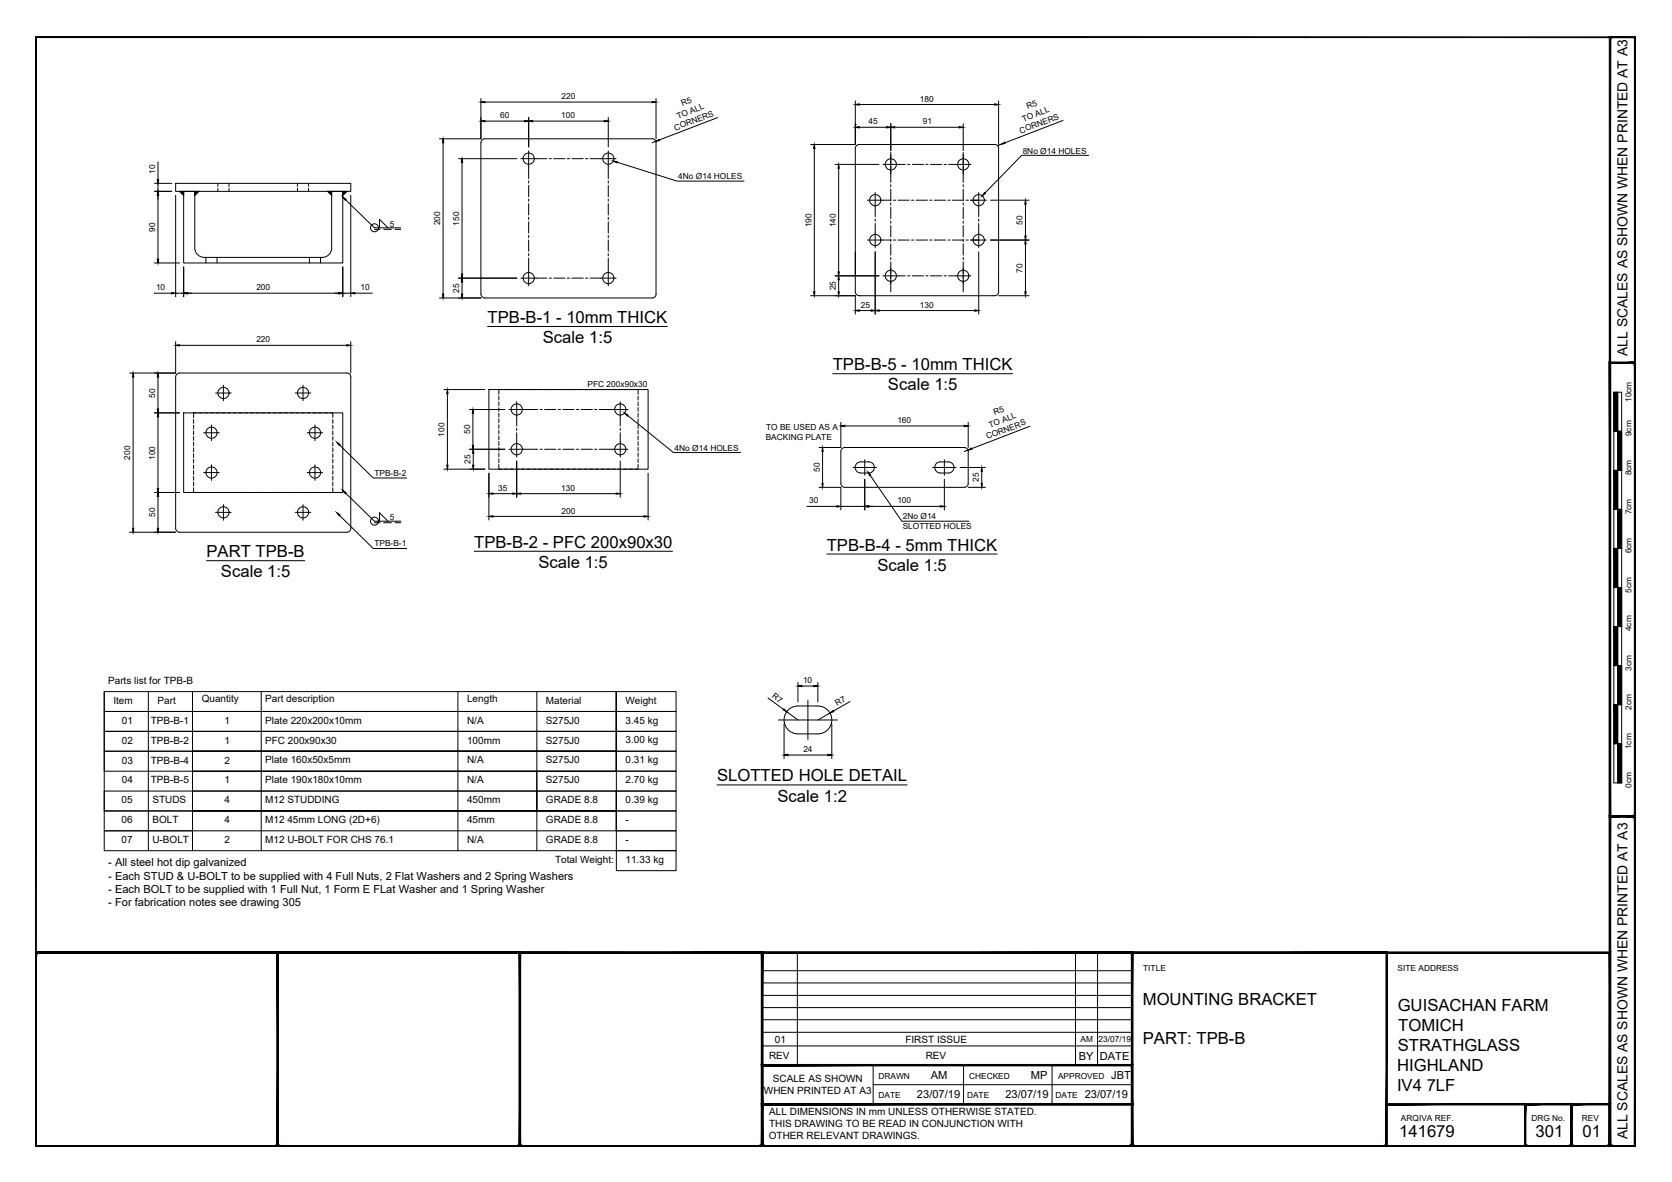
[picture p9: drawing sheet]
<svg xmlns="http://www.w3.org/2000/svg" width="420mm" height="297mm" viewBox="0 0 420 297" stroke-linecap="round" stroke-linejoin="round" font-family="sans-serif">
<!-- layer: PROPOSED OTHER USER 1 -->
<g fill="none" stroke="#000" stroke-width=".25">
<path d="M121.8 34.9h42.1a.97 .97 0 0 1 1 1v38a1.01 1.01 0 0 1-1 1h-42.1M121.9 34.9a1.01 1.01 0 0 0-1.1 1v38a1.01 1.01 0 0 0 1.1 1M214.9 31.3h.1M250.9 37.3v36M251 37.3a.97 .97 0 0 0-1.1-1h-34a1.01 1.01 0 0 0-1 1v36a1.01 1.01 0 0 0 1 1h34a1.01 1.01 0 0 0 1.1-1M44.1 46.1h44v2h-44zM45.1 48.1l1.1 1M49.9 48.1l-1 1M82.3 48.1l1 1M87.2 48.1l-1.1 1M48.9 62.3v-14.2h-2.7v18h39.9v-18h-2.8v14.2M48.9 62.3a2.4 2.4 0 0 0 2.4 2.4h29.7a2.4 2.4 0 0 0 2.4-2.4"/>
<path d="M45.1 93.7h42.1a.97 .97 0 0 1 .9 1.1l.1 37.9a1.01 1.01 0 0 1-1 1.1h-42.1M45.1 93.7a1.01 1.01 0 0 0-1 1.1v37.9a1.01 1.01 0 0 0 1 1.1M122.9 97.9h40v20h-40zM46.2 103.8h39.9v20h-39.9zM216.3 116.1h2M216.3 116.1a1.41 1.41 0 0 0-1.4 1.4 1.41 1.41 0 0 0 1.4 1.4h2a1.41 1.41 0 0 0 1.4-1.4 1.41 1.41 0 0 0-1.4-1.4M236.3 116.1h2M236.3 116.1a1.41 1.41 0 0 0-1.4 1.4 1.41 1.41 0 0 0 1.4 1.4h2a1.41 1.41 0 0 0 1.4-1.4 1.41 1.41 0 0 0-1.4-1.4M211.3 121.5v-8a1.01 1.01 0 0 1 1-1h30a1.01 1.01 0 0 1 1 1v8M211.3 121.5a1.01 1.01 0 0 0 1 1h30a1.01 1.01 0 0 0 1-1M205.5 177.4h-5a3.5 3.5 0 0 0-3.5 3.5 3.5 3.5 0 0 0 3.5 3.5h5M205.5 177.4a3.5 3.5 0 0 1 3.5 3.5 3.5 3.5 0 0 1-3.5 3.5"/>
<circle cx="132.9" cy="39.9" r="1.41"/>
<circle cx="152.9" cy="39.9" r="1.41"/>
<circle cx="219.9" cy="50.3" r="1.41"/>
<circle cx="223.9" cy="41.3" r="1.41"/>
<circle cx="242.1" cy="41.3" r="1.41"/>
<circle cx="246" cy="50.3" r="1.41"/>
<circle cx="132.9" cy="69.9" r="1.41"/>
<circle cx="152.9" cy="69.9" r="1.41"/>
<circle cx="219.9" cy="60.3" r="1.41"/>
<circle cx="223.9" cy="69.3" r="1.41"/>
<circle cx="242.1" cy="69.3" r="1.41"/>
<circle cx="246" cy="60.3" r="1.41"/>
<circle cx="56.2" cy="98.8" r="1.41"/>
<circle cx="76.2" cy="98.8" r="1.41"/>
<circle cx="53.1" cy="108.7" r="1.41"/>
<circle cx="53.1" cy="118.8" r="1.41"/>
<circle cx="79.2" cy="108.7" r="1.41"/>
<circle cx="79.2" cy="118.8" r="1.41"/>
<circle cx="129.9" cy="102.9" r="1.41"/>
<circle cx="129.9" cy="112.9" r="1.41"/>
<circle cx="155.9" cy="112.9" r="1.41"/>
<circle cx="155.9" cy="102.9" r="1.41"/>
<circle cx="56.2" cy="128.7" r="1.41"/>
<circle cx="76.2" cy="128.7" r="1.41"/>
</g>
<!-- layer: PROPOSED OTHER USER 1 - HIDDEN -->
<g fill="none" stroke="#000" stroke-width=".25">
<path d="M134.8 39.9h2.6M138 39.9h.6M139.1 39.9h2.9M142.6 39.9h.5M143.7 39.9h2.9M147.1 39.9h.6M148.3 39.9h2.6M223.8 38.3v3M242 38.3v3M54.7 46.1v.7M54.7 47.3v.8M57.5 46.1v.7"/>
<path d="M57.5 47.3v.8M74.7 46.1v.7M74.7 47.3v.8M77.5 46.1v.7M77.5 47.3v.8M132.8 41.8v3.1M132.8 45.4v.6M132.8 46.6v2.8M132.8 50v.6M132.8 51.2v2.8M132.8 54.6v.6M132.8 55.7v2.9"/>
<path d="M132.8 59.2v.5M152.9 41.8v3.1M152.9 45.4v.6M152.9 46.6v2.8M152.9 50v.6M152.9 51.2v2.8M152.9 54.6v.6M152.9 55.7v2.9M152.9 59.2v.5M219.9 52.3v2.2M219.9 55v.6M219.9 56.2v2.2"/>
<path d="M221.9 50.3h2M223.8 41.8v.6M223.8 43v2.8M223.8 46.4v.6M223.8 47.5v2.9M223.8 51v.5M223.8 52.1v2.9M223.8 55.5v.6M223.8 56.7v2.8M224.5 50.3h.6M225.6 50.3h2.9M225.8 41.3h1.7"/>
<path d="M228.1 41.3h.5M229.1 50.3h.5M229.2 41.3h2.9M230.2 50.3h2.9M232.6 41.3h.6M233.6 50.3h.6M233.8 41.3h2.9M234.8 50.3h2.8M237.2 41.3h.6M238.2 50.3h.6M238.4 41.3h1.7M239.3 50.3h2.9"/>
<path d="M242 41.8v.6M242 43v2.8M242 46.4v.6M242 47.5v2.9M242 51v.5M242 52.1v2.9M242 55.5v.6M242 56.7v2.8M242.8 50.3h.5M243.9 50.3h2M245.9 52.3v2.2M245.9 55v.6"/>
<path d="M245.9 56.2v2.2M51.7 64.7v1.4M54.5 64.7v1.4M77.8 64.7v1.4M80.5 64.7v1.4M132.8 60.3v2.9M132.8 63.7v.6M132.8 64.9v3M134.8 69.9h2.6M138 69.9h.6M139.1 69.9h2.9M142.6 69.9h.5"/>
<path d="M143.7 69.9h2.9M147.1 69.9h.6M148.3 69.9h2.6M152.9 60.3v2.9M152.9 63.7v.6M152.9 64.9v3M221.9 60.3h2M223.8 60.1v.6M223.8 61.3v2.8M223.8 64.7v.6M223.8 65.8v2.9M223.8 69.3v.5"/>
<path d="M223.8 70.4v3M224.5 60.3h.6M225.6 60.3h2.9M225.8 69.3h1.7M228.1 69.3h.5M229.1 60.3h.5M229.2 69.3h2.9M230.2 60.3h2.9M232.6 69.3h.6M233.6 60.3h.6M233.8 69.3h2.9M234.8 60.3h2.8"/>
<path d="M237.2 69.3h.6M238.2 60.3h.6M238.4 69.3h1.7M239.3 60.3h2.9M242 60.1v.6M242 61.3v2.8M242 64.7v.6M242 65.8v2.9M242 69.3v.5M242 70.4v3M242.8 60.3h.5M243.9 60.3h2"/>
<path d="M125.4 99.6v.9M126.2 97.9h-.8v1.2M126.6 97.9h1M128.1 97.9h.9M129.5 97.9h1M130.9 97.9h1M132.4 97.9h.9M133.8 97.9h1M135.2 97.9h1M136.7 97.9h.9M138.1 97.9h1M139.5 97.9h1"/>
<path d="M141 97.9h.9M142.4 97.9h.9M143.8 97.9h1M145.2 97.9h1M146.7 97.9h.9M148.1 97.9h.9M149.5 97.9h1M150.9 97.9h1M152.4 97.9h.9M153.8 97.9h1M155.2 97.9h1M156.7 97.9h.9"/>
<path d="M158.1 97.9h1M159.5 97.9h.8v1.2M160.3 99.6v.9M48.6 105.4v1M48.6 106.8v1M48.6 108.3v.9M48.6 109.7v1M48.6 111.1v1M48.6 112.6v.9M48.6 114v1M48.6 115.4v1M48.6 116.9v.9"/>
<path d="M48.6 118.3v.9M48.6 119.7v1M49.5 103.8h-.9v1.1M49.9 103.8h1M51.4 103.8h.9M52.8 103.8h.9M54.2 103.8h1M55.7 103.8h.9M57.1 103.8h.9M58.5 103.8h1M60 103.8h.9M61.4 103.8h.9"/>
<path d="M62.8 103.8h1M64.2 103.8h1M65.7 103.8h.9M67.1 103.8h1M68.5 103.8h1M70 103.8h.9M71.4 103.8h.9M72.8 103.8h1M74.2 103.8h1M75.7 103.8h.9M77.1 103.8h.9M78.5 103.8h1"/>
<path d="M80 103.8h.9M81.4 103.8h.9M82.8 103.8h.8v1.1M83.6 105.4v1M83.6 106.8v1M83.6 108.3v.9M83.6 109.7v1M83.6 111.1v1M83.6 112.6v.9M83.6 114v1M83.6 115.4v1M83.6 116.9v.9"/>
<path d="M83.6 118.3v.9M83.6 119.7v1M125.4 116.7v1.2h.8M125.4 101v1M125.4 102.4v1M125.4 103.9v.9M125.4 105.3v.9M125.4 106.7v1M125.4 108.1v1M125.4 109.6v.9M125.4 111v1M125.4 112.4v1"/>
<path d="M125.4 113.9v.9M125.4 115.3v.9M126.6 117.9h1M128.1 117.9h.9M129.5 117.9h1M129.8 104.9v2.1M129.8 107.6v.6M129.8 108.8v2.2M130.9 117.9h1M131.8 102.9h3.3M131.8 112.9h3.3M132.4 117.9h.9"/>
<path d="M133.8 117.9h1M135.2 117.9h1M135.7 102.9h.6M135.7 112.9h.6M136.7 117.9h.9M136.8 102.9h2.9M136.8 112.9h2.9M138.1 117.9h1M139.5 117.9h1M140.3 102.9h.6M140.3 112.9h.6M141 117.9h.9"/>
<path d="M141.4 102.9h2.9M141.4 112.9h2.9M142.4 117.9h.9M143.8 117.9h1M144.9 102.9h.5M144.9 112.9h.5M145.2 117.9h1M146 102.9h2.9M146 112.9h2.9M146.7 117.9h.9M148.1 117.9h.9M149.4 102.9h.6"/>
<path d="M149.4 112.9h.6M149.5 117.9h1M150.6 102.9h3.3M150.6 112.9h3.3M150.9 117.9h1M152.4 117.9h.9M153.8 117.9h1M155.2 117.9h1M155.9 104.9v2.1M155.9 107.6v.6M155.9 108.8v2.2M156.7 117.9h.9"/>
<path d="M158.1 117.9h1M160.3 116.7v1.2h-.8M160.3 101v1M160.3 102.4v1M160.3 103.9v.9M160.3 105.3v.9M160.3 106.7v1M160.3 108.1v1M160.3 109.6v.9M160.3 111v1M160.3 112.4v1M160.3 113.9v.9"/>
<path d="M160.3 115.3v.9M48.6 122.6v1.2h.9M48.6 121.1v1M49.9 123.8h1M51.4 123.8h.9M52.8 123.8h.9M54.2 123.8h1M55.7 123.8h.9M57.1 123.8h.9M58.5 123.8h1M60 123.8h.9M61.4 123.8h.9"/>
<path d="M62.8 123.8h1M64.2 123.8h1M65.7 123.8h.9M67.1 123.8h1M68.5 123.8h1M70 123.8h.9M71.4 123.8h.9M72.8 123.8h1M74.2 123.8h1M75.7 123.8h.9M77.1 123.8h.9M78.5 123.8h1"/>
<path d="M80 123.8h.9M81.4 123.8h.9M83.6 122.6v1.2h-.8M83.6 121.1v1"/>
</g>
<!-- layer: TEXT AND DIMENSIONS -->
<g fill="none" stroke="#000" stroke-width=".25">
<path d="M111.3 35.9v38M115.2 39.9h14.7M120.8 24.8v10.1h-10.4M121.8 25.7h42.1M121.8 30.4h10.1M130.9 39.9h3.9M132.8 29.5v7.4M132.8 37.9v3.9M133.8 30.4h18.1M150.9 39.9h3.9M152.9 29.5v7.4M152.9 37.9v3.9"/>
<path d="M164.8 35.5l-.9 .4M164.9 24.8v10.1M180.3 29.5l-14.6 5.7M203.7 36.3h11.1M204.6 37.3v36M214.9 25.4v10.9M215.9 32h6.9M215.9 26.3h34M223.8 31.1v6.8M223.8 38.9v4.9M224.8 32h16.2M242 31.1v6.8"/>
<path d="M242 38.9v4.9M250.9 25.4v10.9M251.6 36.3l-1 .3M267.1 30.3l-14.6 5.6M273.6 39h-16.9l-9.2 9.5M38.8 48.1h4.3M38.8 46.1h4.3M39.7 40.7v4.4M39.7 46.1v2M39.7 49.1v16M44.1 49.1v25.5M86.9 50.2l7.2 7.1h6.6"/>
<path d="M88.1 49.1v25.5M94.1 57.6h1.4M95.4 57.3v-2.2l2.1 2.2M96.4 57.6h1.9M99.3 57.6h1.4M116.1 40.9v28M155.1 40.8l15 4.7h16.9M209.9 41.3h11M210.7 42.3v26M218 50.3h3.9M219.9 48.4v3.9M219.9 58.4v3.9"/>
<path d="M221.9 41.3h3.9M240.1 41.3h3.9M244 50.3h3.9M245.9 48.4v3.9M245.9 58.4v3.9M248.9 50.3h9.7M257.7 51.3v8M38.7 73.7h4.4M38.8 66.1h6.3M44.1 73.7h2.1M46.2 67.1v7.5M47.1 73.7h38"/>
<path d="M86.1 73.7h2M86.1 67.1v7.5M89.1 73.7h4.4M110.4 74.9h10.4M115.2 69.9h14.7M116.1 70.9v3M130.9 69.9h3.9M132.8 67.9v3.9M150.9 69.9h3.9M152.9 67.9v3.9M203.7 74.3h11.2v4.6M209.9 69.3h11"/>
<path d="M210.7 70.3v3M215.9 78h3M218 60.3h3.9M219.9 63.3v15.6M220.9 78h24M221.9 69.3h3.9M223.8 67.4v3.9M240.1 69.3h3.9M242 67.4v3.9M244 60.3h3.9M245.9 63.3v15.6M248.9 60.3h9.7"/>
<path d="M250.9 74.3h7.7M257.7 61.3v12M33.5 94.8v38M39.7 94.8v8M44.1 85.9v7.8h-11.5M45.1 86.8h42.1M54.2 98.8h3.9M56.1 96.8v3.9M74.2 98.8h3.9M76.1 96.8v3.9M88.1 85.9v7.8M111.5 97.9h10.3"/>
<path d="M112.4 98.9v18M122.5 82h45.2M209.3 93.9h45.2M38.8 103.8h6.3M39.7 104.8v18M51.2 108.8h3.9M51.2 118.8h3.9M53.1 106.8v3.9M53.1 116.8v3.9M77.2 108.8h3.9M77.2 118.8h3.9M79.1 106.8v3.9"/>
<path d="M79.1 116.8v3.9M85.4 111.8l8.4 8.3h8.4M111.5 117.9h10.3M117.9 102.9h9M117.9 112.9h9M118.8 103.9v8M118.9 113.9v3M122.9 118.9v11.8M127.9 102.9h3.9M127.9 112.9h3.9M129.8 100.9v4M129.8 111v3.9"/>
<path d="M129.8 115.9v9M153.9 102.9h3.9M153.9 112.9h3.9M155.9 100.9v4M155.9 111v3.9M155.9 115.9v9M157.7 104.4l11.5 9.3h16.9M162.9 118.9v11.8M206.7 113.5v8M211.3 106.1v6.4h-5.5M212.3 107h30M214.3 117.5h6"/>
<path d="M217.3 115.5v3.9M218.7 119.4l7.9 11.6h16.9M234.3 117.5h6M237.3 115.5v3.9M241.3 117.5h6.3M243.2 113.1l-.9 .4M243.3 106.1v6.4M246.7 118.5v3M258.8 107.1l-14.6 5.7M32.6 133.8h11.5M38.8 123.8h6.3M39.7 124.8v8"/>
<path d="M54.2 128.8h3.9M56.1 126.8v3.9M74.2 128.8h3.9M76.1 126.8v3.9M85.4 129.6l8.4 8.2h8.4M86.9 123.9l7.2 7.1h6.6M94.1 131.4h1.4M95.4 131v-2.2l2.1 2.2M96.4 131.4h1.9M99.3 131.4h1.4M119.2 138.5h49.8M123.9 124.1h4.9"/>
<path d="M123.9 129.8h37.9M130.9 124.1h24M202.7 127.3h7.6M205.8 122.5h5.5v5.6M207.8 139.2h42.8M211.3 127.3h6M217.3 120.4v7.7M218.3 127.3h18M237.3 120.4v7.7M243.3 122.5h4.3M51.9 140.9h24.7M26.2 173.8v30"/>
<path d="M37.3 173.8v40M48.4 178.8h106.5M65.6 173.8v40M115.1 173.8v40M134.9 173.8v40M154.9 173.8h-106.5v5h-22.2v-5h22.2v10M154.9 178.8h-128.7v5h22.2M154.9 178.8v15M154.9 173.8v20M154.9 173.8h15v5h-15zM154.9 178.8h15v5h-15zM193 175.4l3.9 2.9"/>
<path d="M197.7 178.9l2.8 2M200.5 171.5v4.9M201.5 172.4h3M203 176v9.8M205.5 171.5v4.9M208.6 179.2l-3.1 1.7M213.6 176.3l-4.2 2.4M48.4 183.8v5h-22.2v-5h128.7M48.4 188.8h106.5h-106.5M48.4 188.8v25M48.4 198.8h106.5M48.4 183.8h106.5"/>
<path d="M48.4 188.8h106.5M154.9 198.8h-128.7v5h128.7M154.9 188.8h-128.7v5h22.2M154.9 183.8h15v5h-15zM154.9 188.8h15v5h-15zM154.9 198.8h15v5h-15zM154.9 193.8h-106.5h106.5M154.9 193.8h15v5h-15zM154.9 198.8v10M180.2 197.3h47.8M195.6 180.9h14.8M197 181.9v8.7"/>
<path d="M198 189.7h10M209 181.9v8.7M48.4 203.8h-22.2v5h128.7M48.4 208.8h-22.2v5h128.7M154.9 203.8h-106.5h106.5M154.9 203.8v5v-5M154.9 213.8h15v5h-15zM154.9 203.8h15v5h-15zM154.9 208.8h15v5h-15z"/>
<circle cx="94.1" cy="57.2" r="1.01"/>
<circle cx="94.1" cy="131" r="1.01"/>
</g>
<g fill="#000" stroke="#000" stroke-width=".25">
<path d="M111.3 34.9l.2 1h-.3zM120.8 25.7l1-.2v.3zM120.8 30.4l1-.1v.3zM131.9 30.3l.9 .1-.9 .2zM132.8 30.4l1-.1v.3zM151.9 30.3l1 .1-1 .2zM163.9 25.5l1 .2-1 .1zM164.8 35.5l.9-.5 .1 .3zM204.6 36.3l.2 1h-.3zM214.9 32l1-.2v.4zM214.9 26.3l1-.2v.3zM222.8 31.8l1 .2-1 .2z"/>
<path d="M223.8 32l1-.2v.4zM241 31.8l1 .2-1 .2zM249.9 26.1l1 .2-1 .1zM251.6 36.3l.9-.6 .1 .3zM39.7 48.1l.2 1h-.4zM39.5 45.1h.4l-.2 1zM86.1 49.5l.9 .6-.3 .2zM116.1 39.9l.2 1h-.4zM154.1 40.5l1 .1-.1 .3zM210.7 41.3l.2 1h-.3zM247.4 48.4l.2 .2-.8 .6zM257.5 59.3h.4l-.2 1z"/>
<path d="M257.7 50.3l.2 1h-.4zM39.5 65.1h.4l-.2 1zM43.1 73.5l1 .2-1 .2zM46.2 73.7l.9-.2v.4zM85.1 73.5l1 .2-1 .2zM88.1 73.7l1-.2v.4zM111.2 73.9h.3l-.2 1zM116.1 69.9l.2 1h-.4zM115.9 73.9h.4l-.2 1zM115.9 68.9h.4l-.2 1zM204.5 73.3h.3l-.2 1zM210.7 69.3l.2 1h-.3z"/>
<path d="M210.6 73.3h.3l-.2 1zM210.6 68.3h.3l-.2 1zM214.9 78l1-.1v.3zM218.9 77.9l1 .1-1 .2zM219.9 78l1-.1v.3zM244.9 77.9l1 .1-1 .2zM257.7 60.3l.2 1h-.4zM257.5 73.3h.4l-.2 1zM33.5 93.7l.1 1.1h-.3zM39.7 93.7l.2 1.1h-.4zM44.1 86.8l1-.2v.4zM87.2 86.6l.9 .2-.9 .2z"/>
<path d="M112.4 97.9l.2 1h-.3zM39.7 103.8l.2 1h-.4zM39.5 102.8h.4l-.2 1zM84.7 111.1l.8 .6-.3 .3zM112.3 116.9h.3l-.2 1zM118.7 111.9h.3l-.2 1zM118.8 102.9l.2 1h-.3zM118.9 112.9l.2 1h-.3zM118.8 116.9h.3l-.2 1zM156.9 103.8l.9 .5-.2 .2zM206.7 112.5l.2 1h-.3zM211.3 107l1-.1v.3z"/>
<path d="M218.1 118.6l.7 .8-.3 .1zM242.3 106.9l1 .1-1 .2zM243.2 113.1l.9-.5 .1 .3zM246.7 117.5l.2 1h-.3zM33.3 132.8h.3l-.1 1zM39.5 122.8h.4l-.2 1zM39.7 123.8l.2 1h-.4zM39.5 132.8h.4l-.2 1zM84.7 128.9l.8 .5-.3 .3zM86.1 123.2l.9 .6-.3 .3zM122.9 124.1l1-.2v.3zM122.9 129.8l1-.2v.3z"/>
<path d="M128.8 123.9l1 .2-1 .1zM129.8 124.1l1.1-.2v.3zM154.9 123.9l1 .2-1 .1zM161.8 129.6l1.1 .2-1.1 .1zM206.6 121.5h.3l-.2 1zM210.3 127.1l1 .2-1 .1zM217.3 127.3l1-.2v.3zM236.3 127.1l1 .2-1 .1zM246.6 121.5h.3l-.2 1zM197 178.1l.7 .8-.9-.5zM200.5 172.4l1-.2v.4zM204.5 172.2l1 .2-1 .2z"/>
<path d="M208.6 179.2l.7-.7 .2 .3zM197 189.7l1-.1v.3zM208 189.6l1 .1-1 .2z"/>
</g>
<!-- layer: PROPOSED OTHER USER 1 -->
<path d="M45.1 48.1h1.1v1zM48.9 48.1h1l-1 1zM82.3 48.1h1v1zM86.1 48.1h1.1l-1.1 1z" fill="#000" stroke="#000" stroke-width=".25"/>
<!-- layer: 0 -->
<g fill="none" stroke="#000" stroke-width=".25">
<path d="M405.5 98.6h2v98.1h-2zM406.5 98.6v98.1M405.5 118.2h2M405.5 108.4h2M405.5 137.8h2M405.5 128h2M405.5 157.5h2M405.5 147.7h2M405.5 177.1h2M405.5 167.3h2M405.5 186.9h2M200.4 239.4v28.3"/>
<path d="M270.3 239.4v28.3M275.8 239.4v28.3M191.5 250.1h93M191.5 247h93M191.5 243.9h93M191.5 256.3h93M191.5 253.2h93M191.5 259.4h93M191.5 262.8h93M219.4 267.7v9.8M219.4 272.6h65.1M242.1 267.7v9.8"/>
<path d="M264.4 267.7v9.8"/>
</g>
<g fill="#000" stroke="#000" stroke-width=".25">
<path d="M8.9 9.3l.2 .1h401.6zM8.9 9.3h402l-.2 .1z"/>
<path d="M404.4 9.3l.3 .1zM404.4 9.3l.3 .1-.3 278.6zM404.7 9.4l-.3 278.6 .3-.1zM404.4 288l.3-.1z"/>
<path d="M404.6 9.3l.1 .1h6zM404.6 9.3h6.3l-.2 .1z"/>
<path d="M410.7 9.4v278.5l.2-278.6zM410.9 9.3v278.7l-.2-.1z"/>
<path d="M410.7 9.4v278.5l.2-278.6zM410.9 9.3v278.7l-.2-.1z"/>
<path d="M404.4 91l.3 .3 6.2-.3zM404.7 91.3l6.2-.3-.2 .3zM410.9 91l-.2 .3z"/>
<path d="M404.4 91l.3 114v-113.7zM404.4 91l.3 114-.3 .3z"/>
<path d="M405.5 98.6l1 9.8v-9.8zM405.5 98.6l1 9.8h-1z"/>
<path d="M410.9 91.1l-.2 .2 .2 113.9zM410.7 91.3l.2 113.9-.2-.2zM410.7 205l.2 .3zM404.7 205h6l.2 .3zM404.7 205l-.3 .3h6.5z"/>
<path d="M405.5 118.2l1 9.8v-9.8zM405.5 118.2l1 9.8h-1z"/>
<path d="M406.5 108.4l1 9.8v-9.8zM406.5 108.4l1 9.8h-1z"/>
<path d="M405.5 137.8l1 9.8v-9.8zM405.5 137.8l1 9.8h-1z"/>
<path d="M406.5 128l1 9.8v-9.8zM406.5 128l1 9.8h-1z"/>
<path d="M405.5 157.5l1 9.8v-9.8zM405.5 157.5l1 9.8h-1z"/>
<path d="M406.5 147.6l1 9.9v-9.9zM406.5 147.6l1 9.9h-1z"/>
<path d="M405.5 177.1l1 9.8v-9.8zM405.5 177.1l1 9.8h-1z"/>
<path d="M406.5 167.3l1 9.8v-9.8zM406.5 167.3l1 9.8h-1z"/>
<path d="M406.5 186.9l1 9.8v-9.8zM406.5 186.9l1 9.8h-1z"/>
<path d="M404.4 205l.3 .3 6.2-.3zM404.7 205.3l6.2-.3-.2 .3zM410.9 205l-.2 .3z"/>
<path d="M410.9 205.1l-.2 .2 .2 82.7zM410.7 205.3l.2 82.7-.2-.1zM410.7 287.9l.2 .1z"/>
<path d="M8.9 239.2l.2 .4zM8.9 239.2l395.5 .4h-395.3zM8.9 239.2l395.5 .4 .3-.4z"/>
<path d="M9.1 239.6h60.5l.3-.4zM8.9 239.2h61l-60.8 .4zM8.9 239.2l.2 .4z"/>
<path d="M69.9 239.6h60.6l.3-.4zM69.6 239.2h61.2l-60.9 .4zM69.6 239.2l.3 48.7v-48.3zM69.6 239.2l.3 48.7-.3 .1zM69.6 288l.3-.1z"/>
<path d="M130.8 239.6h60.5l.4-.4zM130.5 239.2h61.2l-60.9 .4zM130.5 239.2l.3 48.7v-48.3zM130.5 239.2l.3 48.7-.3 .1zM130.5 288l.3-.1z"/>
<path d="M191.7 239.6h92.6l.4-.4zM191.3 239.2h93.4l-93 .4zM191.3 239.2l.4 48.7v-48.3zM191.3 239.2l.4 48.7-.4 .1zM191.3 288l.4-.1z"/>
<path d="M284.7 239.6h63.6l.3-.4zM284.3 239.2h64.3l-63.9 .4zM284.3 239.2l.4 48.7v-48.3zM284.3 239.2l.4 48.7-.4 .1zM284.3 288l.4-.1z"/>
<path d="M404.7 239.2l-.3 .4 .3 48.4zM404.4 239.6l.3 48.4-.3-.1zM404.4 287.9l.3 .1z"/>
<path d="M191.3 277.3l.4 .4 93-.4zM191.7 277.7l93-.4-.4 .4zM284.7 277.3l-.4 .4 .4 10.3zM284.3 277.7l.4 10.3-.4-.1zM284.3 287.9l.4 .1z"/>
<path d="M191.3 277.7h93.4l-.4-.4zM191.3 277.7l.4-.4h92.6zM191.3 267.5v10.2l.4-.4zM191.3 267.5l.4 .4v9.4zM191.3 267.5l.4 .4 93-.4zM191.7 267.9l93-.4-.4 .4zM284.7 267.5l-.4 .4 .4 9.8zM284.3 267.9l.4 9.8-.4-.4z"/>
<path d="M383.1 277.3l.3 .4 11.7-.4zM383.4 277.7l11.7-.4-.4 .4zM394.7 277.7l.4 10.3v-10.7zM394.7 277.7l.4 10.3-.4-.1zM394.7 287.9l.4 .1z"/>
<path d="M348.5 277.7h34.8v-.4zM348.5 277.3h34.8l-34.8 .4z"/>
<path d="M394.7 277.3l.4 .4 9.6-.4zM395.1 277.7l9.6-.4-.3 .4zM404.7 277.3l-.3 .4 .3 10.3zM404.4 277.7l.3 10.3-.3-.1zM404.4 287.9l.3 .1z"/>
<path d="M9.1 9.4l-.2 278.6 .2-.1zM8.9 9.3l.2 .1-.2 278.6z"/>
<path d="M9.1 239.6l-.2 48.4 .2-.1zM8.9 239.4l.2 .2-.2 48.4z"/>
<path d="M9.1 287.9l60.7 .1-.2-.1zM9.1 287.9l60.7 .1h-60.9z"/>
<path d="M69.6 287.9l.3 .1zM69.9 239.2v48.8l-.3-.1zM69.9 239.2l-.3 .4v48.3z"/>
<path d="M69.9 287.9l60.7 .1-.1-.1zM69.9 287.9l60.7 .1h-60.8z"/>
<path d="M130.5 287.9l.3 .1zM130.8 239.2v48.8l-.3-.1zM130.8 239.2l-.3 .4v48.3z"/>
<path d="M130.8 287.9l60.7 .1-.2-.1zM130.8 287.9l60.7 .1h-60.9z"/>
<path d="M191.3 287.9l.4 .1zM191.7 239.2v48.8l-.4-.1zM191.3 239.6v48.3l.4-48.7z"/>
<path d="M191.7 287.9l92.8 .1-.2-.1zM191.7 287.9l92.8 .1h-93z"/>
<path d="M284.3 287.9l.4 .1zM284.7 239.2v48.8l-.4-.1zM284.7 239.2l-.4 .4v48.3z"/>
<path d="M191.5 288h93l-.2-.1zM191.5 288l.2-.1h92.6zM191.3 288l.4-.1zM191.7 277.7v10.2l-.4 .1zM191.3 277.3v10.7l.4-10.3z"/>
<path d="M284.7 287.9l63.8 .1-.2-.1zM284.7 287.9l63.8 .1h-64z"/>
<path d="M348.3 287.9l.3 .1zM348.6 239.2v48.8l-.3-.1zM348.6 239.2l-.3 .4v48.3z"/>
<path d="M383.3 288h11.6l-.2-.1zM383.4 287.9h11.3l-11.4 .1zM383.1 288l.3-.1zM383.4 277.7v10.2l-.3 .1zM383.1 277.3v10.7l.3-10.3z"/>
<path d="M8.9 288h395.7l-.2-.1zM8.9 288l.2-.1h395.3zM8.9 239.4v48.6l.2-.1zM8.9 239.4l.2 .2v48.3z"/>
<path d="M394.9 288h9.7l-.2-.1zM394.9 288l.2-.1h9.3zM394.7 288l.4-.1zM395.1 277.7v10.2l-.4 .1zM394.7 277.3v10.7l.4-10.3z"/>
<path d="M9.1 287.9l401.8 .1-.2-.1zM9.1 287.9l401.8 .1h-402z"/>
<path d="M404.7 287.9l6.2 .1-.2-.1zM404.7 287.9l6.2 .1h-6.3z"/>
<path d="M404.6 288h6.3l-.2-.1zM404.7 287.9h6l-6.1 .1zM404.4 288l.3-.1zM404.7 205.3v82.6l-.3 .1zM404.4 205v83l.3-82.7z"/>
</g>
<g font-size="4.2">
<text x="122.5" y="81.2">TPB-B-1 - 10mm THICK</text>
<text x="136.4" y="86.2">Scale 1:5</text>
<text x="209.3" y="93">TPB-B-5 - 10mm THICK</text>
<text x="223.1" y="98.1">Scale 1:5</text>
<text x="119.2" y="137.6">TPB-B-2 - PFC 200x90x30</text>
<text x="51.9" y="140">PART TPB-B</text>
<text x="135.3" y="142.7">Scale 1:5</text>
<text x="207.8" y="138.3">TPB-B-4 - 5mm THICK</text>
<text x="220.5" y="143.4">Scale 1:5</text>
<text x="55.5" y="145.1">Scale 1:5</text>
<text x="180.2" y="196.4">SLOTTED HOLE DETAIL</text>
<text x="195.4" y="201.4">Scale 1:2</text>
<text x="287.2" y="252.5">MOUNTING BRACKET</text>
<text x="351.2" y="254">GUISACHAN FARM</text>
<text x="287.2" y="262.4">PART: TPB-B</text>
<text x="351.4" y="259.1">TOMICH</text>
<text x="351.1" y="269.2">HIGHLAND</text>
<text x="351.3" y="264.1">STRATHGLASS</text>
<text x="351.1" y="274.2">IV4 7LF</text>
<text x="351.6" y="285.7">141679</text>
<text x="385.9" y="285.7">301</text>
<text x="397.7" y="285.7">01</text>
</g>
<g font-size="3.5">
<text x="409" y="89.4" transform="rotate(-90 409 89.4)">ALL SCALES AS SHOWN WHEN PRINTED AT A3</text>
<text x="409" y="286.3" transform="rotate(-90 409 286.3)">ALL SCALES AS SHOWN WHEN PRINTED AT A3</text>
</g>
<g font-size="2.8">
<text x="27.2" y="217.7">- All steel hot dip galvanized</text>
<text x="27.2" y="221">- Each STUD &amp; U-BOLT to be supplied with 4 Full Nuts, 2 Flat Washers and 2 Spring Washers</text>
<text x="27.2" y="224.4">- Each BOLT to be supplied with 1 Full Nut, 1 Form E FLat Washer and 1 Spring Washer</text>
<text x="27.2" y="227.8">- For fabrication notes see drawing 305</text>
<text x="271.1" y="266.3">BY</text>
<text x="276.4" y="266.3">DATE</text>
<text x="233.9" y="271.1">AM</text>
<text x="259" y="271.1">MP</text>
<text x="279.3" y="271.1">JBT</text>
<text x="230.4" y="276">23/07/19</text>
<text x="252.7" y="276">23/07/19</text>
<text x="272.6" y="276">23/07/19</text>
</g>
<g font-size="2.5">
<text x="27.2" y="171.9">Parts list for TPB-B</text>
<text x="28.5" y="176.8">Item</text>
<text x="39.6" y="176.8">Part</text>
<text x="50.7" y="176.4">Quantity</text>
<text x="66.6" y="176.4">Part description</text>
<text x="117.4" y="176.3">Length</text>
<text x="137.2" y="176.8">Material</text>
<text x="157.2" y="176.8">Weight</text>
<text x="30.6" y="181.9">01</text>
<text x="37.9" y="181.9">TPB-B-1</text>
<text x="56.4" y="181.9">1</text>
<text x="66.6" y="181.9">Plate 220x200x10mm</text>
<text x="117.4" y="181.9">N/A</text>
<text x="137.2" y="181.9">S275J0</text>
<text x="157.2" y="181.8">3.45 kg</text>
<text x="30.6" y="186.9">02</text>
<text x="30.6" y="191.9">03</text>
<text x="37.9" y="186.9">TPB-B-2</text>
<text x="37.9" y="191.9">TPB-B-4</text>
<text x="56.4" y="186.9">1</text>
<text x="56.4" y="191.9">2</text>
<text x="66.6" y="186.9">PFC 200x90x30</text>
<text x="66.6" y="191.9">Plate 160x50x5mm</text>
<text x="117.4" y="186.9">100mm</text>
<text x="117.4" y="191.9">N/A</text>
<text x="137.2" y="186.9">S275J0</text>
<text x="137.2" y="191.9">S275J0</text>
<text x="157.2" y="186.8">3.00 kg</text>
<text x="157.2" y="191.8">0.31 kg</text>
<text x="30.6" y="196.9">04</text>
<text x="37.9" y="196.9">TPB-B-5</text>
<text x="56.4" y="196.9">1</text>
<text x="66.6" y="196.8">Plate 190x180x10mm</text>
<text x="117.4" y="196.8">N/A</text>
<text x="137.2" y="196.8">S275J0</text>
<text x="157.2" y="196.8">2.70 kg</text>
<text x="30.6" y="201.9">05</text>
<text x="38.3" y="201.9">STUDS</text>
<text x="56.4" y="201.9">4</text>
<text x="66.6" y="201.7">M12 STUDDING</text>
<text x="117.4" y="201.9">450mm</text>
<text x="137.2" y="201.9">GRADE 8.8</text>
<text x="157.2" y="201.8">0.39 kg</text>
<text x="30.6" y="206.9">06</text>
<text x="38.3" y="206.9">BOLT</text>
<text x="56.4" y="206.9">4</text>
<text x="66.6" y="206.7">M12 45mm LONG (2D+6)</text>
<text x="117.4" y="206.9">45mm</text>
<text x="137.2" y="206.9">GRADE 8.8</text>
<text x="157.2" y="206.8">-</text>
<text x="30.6" y="211.9">07</text>
<text x="38.3" y="211.9">U-BOLT</text>
<text x="56.4" y="211.9">2</text>
<text x="66.6" y="211.7">M12 U-BOLT FOR CHS 76.1</text>
<text x="117.4" y="211.9">N/A</text>
<text x="137.2" y="211.9">GRADE 8.8</text>
<text x="157.2" y="211.8">-</text>
<text x="139.5" y="216.8">Total Weight:</text>
<text x="157.2" y="216.8">11.33 kg</text>
<text x="194.7" y="262">01</text>
<text x="227.5" y="262">FIRST ISSUE</text>
<text x="193.3" y="266.2">REV</text>
<text x="232.6" y="266.2">REV</text>
<text x="192" y="275">WHEN PRINTED AT A3</text>
<text x="194.2" y="272">SCALE AS SHOWN</text>
<text x="193.3" y="280.3">ALL DIMENSIONS IN mm UNLESS OTHERWISE STATED.</text>
<text x="193.2" y="286.3">OTHER RELEVANT DRAWINGS.</text>
<text x="193.3" y="283.3">THIS DRAWING TO BE READ IN CONJUNCTION WITH</text>
</g>
<g font-size="2.1">
<text x="125.7" y="29.7">60</text>
<text x="141" y="29.7">100</text>
<text x="141.1" y="24.9">220</text>
<text x="170.4" y="29.9" transform="rotate(-21 170.4 29.9)">TO ALL</text>
<text x="171.5" y="26.7" transform="rotate(-21 171.5 26.7)">R5</text>
<text x="231.1" y="25.5">180</text>
<text x="258.3" y="27.5" transform="rotate(-21 258.3 27.5)">R5</text>
<text x="169.7" y="32.8" transform="rotate(-21 169.7 32.8)">CORNERS</text>
<text x="218.3" y="31.3">45</text>
<text x="231.9" y="31.3">91</text>
<text x="256.5" y="33.5" transform="rotate(-21 256.5 33.5)">CORNERS</text>
<text x="257.2" y="30.6" transform="rotate(-21 257.2 30.6)">TO ALL</text>
<text x="257" y="38.7">8No Ø14 HOLES</text>
<text x="39" y="43.6" transform="rotate(-90 39 43.6)">10</text>
<text x="170.4" y="45">4No Ø14 HOLES</text>
<text x="39" y="58.3" transform="rotate(-90 39 58.3)">90</text>
<text x="97.9" y="57">5</text>
<text x="110.6" y="56.6" transform="rotate(-90 110.6 56.6)">200</text>
<text x="115.4" y="56.7" transform="rotate(-90 115.4 56.7)">150</text>
<text x="203.9" y="57.1" transform="rotate(-90 203.9 57.1)">190</text>
<text x="210" y="57.1" transform="rotate(-90 210 57.1)">140</text>
<text x="257" y="56.5" transform="rotate(-90 257 56.5)">50</text>
<text x="257" y="68.5" transform="rotate(-90 257 68.5)">70</text>
<text x="39.2" y="72.9">10</text>
<text x="64.4" y="72.9">200</text>
<text x="90.6" y="72.9">10</text>
<text x="115.4" y="73.5" transform="rotate(-90 115.4 73.5)">25</text>
<text x="210" y="73" transform="rotate(-90 210 73)">25</text>
<text x="216.3" y="77.3">25</text>
<text x="231.1" y="77.3">130</text>
<text x="64.4" y="86">220</text>
<text x="39" y="99.9" transform="rotate(-90 39 99.9)">50</text>
<text x="147.7" y="97.4">PFC 200x90x30</text>
<text x="409.9" y="101" transform="rotate(-90 409.9 101)">10cm</text>
<text x="225.5" y="106.3">160</text>
<text x="248.8" y="107.5" transform="rotate(-21 248.8 107.5)">TO ALL</text>
<text x="250" y="104.3" transform="rotate(-21 250 104.3)">R5</text>
<text x="111.7" y="109.7" transform="rotate(-90 111.7 109.7)">100</text>
<text x="118.1" y="109.1" transform="rotate(-90 118.1 109.1)">50</text>
<text x="169.5" y="113.2">4No Ø14 HOLES</text>
<text x="192.4" y="110.6">BACKING PLATE</text>
<text x="192.5" y="108.1">TO BE USED AS A</text>
<text x="248.2" y="110.4" transform="rotate(-21 248.2 110.4)">CORNERS</text>
<text x="409.9" y="109.6" transform="rotate(-90 409.9 109.6)">9cm</text>
<text x="32.7" y="115.5" transform="rotate(-90 32.7 115.5)">200</text>
<text x="39" y="115.6" transform="rotate(-90 39 115.6)">100</text>
<text x="94.1" y="119.5">TPB-B-2</text>
<text x="118.2" y="116.6" transform="rotate(-90 118.2 116.6)">25</text>
<text x="206" y="118.6" transform="rotate(-90 206 118.6)">50</text>
<text x="409.9" y="119.5" transform="rotate(-90 409.9 119.5)">8cm</text>
<text x="125.2" y="123.3">35</text>
<text x="141" y="123.3">130</text>
<text x="246" y="121.1" transform="rotate(-90 246 121.1)">25</text>
<text x="39" y="129.9" transform="rotate(-90 39 129.9)">50</text>
<text x="97.9" y="130.7">5</text>
<text x="141.1" y="129.1">200</text>
<text x="203.3" y="126.5">30</text>
<text x="225.5" y="126.5">100</text>
<text x="226.9" y="130.5">2No Ø14</text>
<text x="409.9" y="129.3" transform="rotate(-90 409.9 129.3)">7cm</text>
<text x="94.1" y="137.3">TPB-B-1</text>
<text x="226.9" y="133">SLOTTED HOLES</text>
<text x="409.9" y="139.1" transform="rotate(-90 409.9 139.1)">6cm</text>
<text x="409.9" y="148.9" transform="rotate(-90 409.9 148.9)">5cm</text>
<text x="409.9" y="158.6" transform="rotate(-90 409.9 158.6)">4cm</text>
<text x="201.8" y="171.7">10</text>
<text x="409.9" y="168.6" transform="rotate(-90 409.9 168.6)">3cm</text>
<text x="193.9" y="175.2" transform="rotate(36 193.9 175.2)">R7</text>
<text x="210.4" y="177.3" transform="rotate(-30 210.4 177.3)">R7</text>
<text x="409.9" y="178.3" transform="rotate(-90 409.9 178.3)">2cm</text>
<text x="201.9" y="189">24</text>
<text x="409.9" y="188.3" transform="rotate(-90 409.9 188.3)">1cm</text>
<text x="409.9" y="198" transform="rotate(-90 409.9 198)">0cm</text>
<text x="287.3" y="243.9">TITLE</text>
<text x="351.2" y="243.9">SITE ADDRESS</text>
<text x="271.5" y="261.9">AM</text>
<text x="276.1" y="261.9">23/07/19</text>
<text x="220.8" y="271.1">DRAWN</text>
<text x="243.5" y="271.1">CHECKED</text>
<text x="265.9" y="271.1">APPROVED</text>
<text x="220.8" y="276">DATE</text>
<text x="243" y="276">DATE</text>
<text x="265.2" y="276">DATE</text>
<text x="352.1" y="281.6">ARQIVA REF.</text>
<text x="384.8" y="281.6">DRG No.</text>
<text x="397.5" y="281.6">REV</text>
</g>
</svg>
